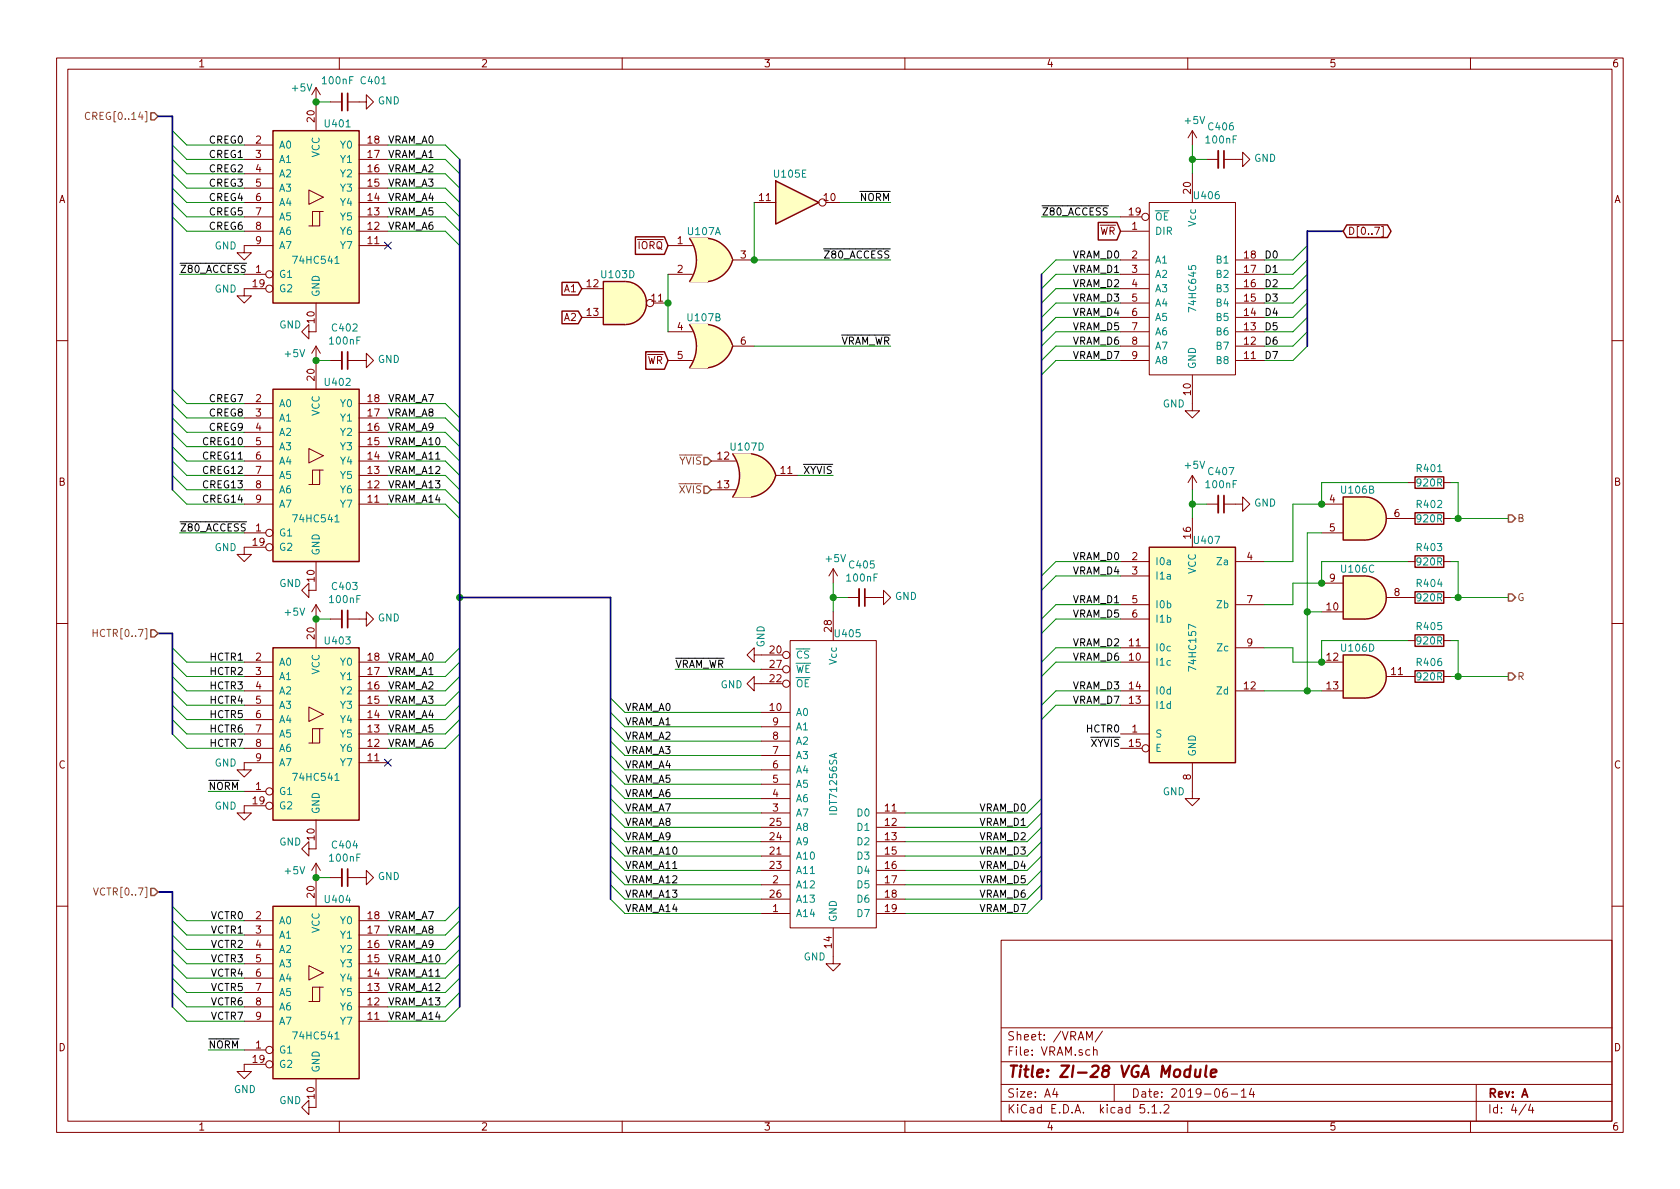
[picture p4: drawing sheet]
<svg xmlns="http://www.w3.org/2000/svg" width="297mm" height="210mm" viewBox="0 0 297 210" stroke-linecap="round" stroke-linejoin="round" font-family="sans-serif">
<g fill="none" stroke="#840000" stroke-width=".18">
<path d="M10 10.3h277v189.9h-277zM12 12.2h273v186.1h-273zM55.9 15.5v7.6M55.9 15.5l-.8 1.3M55.9 15.5l.7 1.3M58.4 18h2.1M60 10.3v1.9M61.5 18h3.3v-1.2l1.2 1.2-1.2 1.3v-1.3M110 10.3v1.9M160 10.3v1.9M210 10.3v1.9M260 10.3v1.9"/>
<path d="M43.2 38.3h5.1M43.2 35.8h5.1M43.2 33.3h5.1M43.2 30.7h5.1M43.2 28.2h5.1M43.2 25.6h5.1M54.6 33.6l2.5 1.3-2.5 1.2zM56.5 37.4h-1.3v2.5M57.1 37.4h-.6v2.5h-1.9M63.5 38.3h5.1M63.5 35.8h5.1M63.5 33.3h5.1"/>
<path d="M63.5 30.7h5.1M63.5 28.2h5.1M63.5 25.6h5.1M133.3 35.8h3.9M146 35.8h2.6M198.1 38.3h3.8M203.2 35.8h15.2v30.5h-15.2zM210.8 23.1l-.7 1.3M210.8 23.1v2.5M210.8 30.7v5.1M210.8 23.1l.8 1.3M213.4 28.2h2"/>
<path d="M216.4 28.2h3.3v-1.3l1.3 1.3-1.3 1.3v-1.3M43.2 48.5h3.8M43.2 40.9h5.1M47 51h-3.8v1.3h1.2l-1.2 1.3-1.3-1.3h1.3M48.3 43.4h-5.1v1.3h1.2l-1.2 1.3-1.3-1.3h1.3M55.9 53.6v5.1h-1.3v1.2l-1.3-1.2 1.3-1.3v1.3M63.5 43.4h5.1M63.5 40.9h5.1M102.9 51h3.8M102.9 56.1h3.8M115.6 53.6h2.5M118.1 48.5h4.3"/>
<path d="M118.1 43.4h4.3M118.1 58.7h4.3M129.5 46h3.8M198.1 48.5h5M198.1 40.9h5M198.1 51h5M198.1 58.7h5M198.1 53.6h5M198.1 56.1h5M198.1 46h5M218.5 48.5h5M218.5 51h5"/>
<path d="M218.5 58.7h5M218.5 53.6h5M218.5 56.1h5M218.5 46h5M244.3 40.1h.3v1.8h-.3M10 60.2h2M43.2 79h5.1M43.2 76.4h5.1M43.2 73.9h5.1M43.2 71.4h5.1M54.6 79.3l2.5 1.3-2.5 1.3zM55.9 61.2v7.6"/>
<path d="M55.9 61.2l-.8 1.3M55.9 61.2l.7 1.3M58.4 63.7h2.1M61.5 63.7h3.3v-1.2l1.2 1.2-1.2 1.3v-1.3M63.5 79h5.1M63.5 76.4h5.1M63.5 73.9h5.1M63.5 71.4h5.1M118.1 63.7h4.3M129.5 61.2h3.8M198.1 63.7h5M198.1 61.2h5"/>
<path d="M210.8 66.3v6.3h1.3l-1.3 1.3-1.3-1.3h1.3M218.5 63.7h5M218.5 61.2h5M285 60.2h2M43.2 94.2h3.8M43.2 89.1h5.1M43.2 86.6h5.1M43.2 84.1h5.1M43.2 81.5h5.1M47 96.8h-3.8v1.2h1.2l-1.2 1.3-1.3-1.3h1.3M55.9 99.3v5.1h-1.3v1.3l-1.3-1.3 1.3-1.3v1.3M56.5 83.1h-1.3v2.6"/>
<path d="M57.1 83.1h-.6v2.6h-1.9M63.5 89.1h5.1M63.5 86.6h5.1M63.5 84.1h5.1M63.5 81.5h5.1M125.7 86.6h4.3M125.7 81.5h4.3M137.2 84.1h3.8M198.1 99.3h5.1M210.8 84.1v2.5M210.8 91.7v5.1M210.8 84.1l-.7 1.2"/>
<path d="M210.8 84.1l.8 1.2M213.4 89.1h2M216.4 89.1h3.3v-1.2l1.3 1.2-1.3 1.3v-1.3M218.4 99.3h5.1M233.7 94.2h3.8M233.7 89.1h3.8M245.1 91.7h5.1M248.9 99.3h1.3M248.9 85.3h1.3M255.3 99.3h1.2M255.3 91.7h1.2M255.3 85.3h1.2"/>
<path d="M10 110.3h2M43.2 119.6h5.1M43.2 117.1h5.1M55.9 106.9v7.6M55.9 106.9l-.8 1.3M55.9 106.9l.7 1.3M58.4 109.5h2.1M61.5 109.5h3.3v-1.3l1.2 1.3-1.2 1.2v-1.2M63.5 119.6h5.1M63.5 117.1h5.1M133.3 115.8v-1.3l-1.2 1.3 1.2 1.3v-1.3h5.1M134.6 118.4h3.8"/>
<path d="M139.7 113.3h15.2v50.8h-15.2zM147.3 100.6l-.7 1.2M147.3 100.6v2.5M147.3 108.2v5M147.3 100.6l.8 1.2M149.9 105.7h2M152.9 105.7h3.3v-1.3l1.3 1.3-1.3 1.2v-1.2M198.1 117.1h5.1M198.1 109.5h5.1M198.1 114.5h5.1M198.1 101.8h5.1M198.1 106.9h5.1"/>
<path d="M218.4 114.5h5.1M218.4 106.9h5.1M233.7 117.1h3.8M233.7 108.2h3.8M233.7 103.1h3.8M245.1 105.7h5.1M245.1 119.6h5.1M248.9 113.3h1.3M255.3 105.7h1.2M255.3 119.6h1.2M255.3 113.3h1.2M285 110.3h2"/>
<path d="M43.2 139.9h3.8M43.2 132.3h5.1M43.2 129.8h5.1M43.2 127.2h5.1M43.2 124.7h5.1M43.2 122.2h5.1M48.3 134.9h-5.1v1.2h1.2l-1.2 1.3-1.3-1.3h1.3M54.6 125l2.5 1.3-2.5 1.3zM56.5 128.8h-1.3v2.6M57.1 128.8h-.6v2.6h-1.9M63.5 134.9h5.1M63.5 132.3h5.1"/>
<path d="M63.5 129.8h5.1M63.5 127.2h5.1M63.5 124.7h5.1M63.5 122.2h5.1M133.3 120.9v-1.3l-1.2 1.3 1.2 1.3v-1.3h5.1M134.6 126h5M134.6 138.7h5M134.6 136.1h5M134.6 133.6h5M134.6 131.1h5M134.6 128.5h5M198.1 132.3h3.8"/>
<path d="M198.1 129.8h5.1M198.1 124.7h5.1M198.1 122.2h5.1M210.8 134.9v6.3h1.3l-1.3 1.3-1.3-1.3h1.3M218.4 122.2h5.1M233.7 122.2h3.8M47 142.5h-3.8v1.3h1.2l-1.2 1.2-1.3-1.2h1.3M55.9 145v5.1h-1.3v1.3l-1.3-1.3 1.3-1.3v1.3M55.9 152.6v7.7M55.9 152.6l-.8 1.3M55.9 152.6l.7 1.3M58.4 155.2h2.1"/>
<path d="M61.5 155.2h3.3v-1.3l1.2 1.3-1.2 1.3v-1.3M134.6 143.8h5M134.6 146.3h5M134.6 148.8h5M134.6 151.4h5M134.6 153.9h5M134.6 156.5h5M134.6 159h5M134.6 141.2h5M155 143.8h5M155 146.3h5M155 148.8h5"/>
<path d="M155 151.4h5M155 153.9h5M155 156.5h5M155 159h5M10 160.2h2M43.2 178h5.1M43.2 175.5h5.1M43.2 173h5.1M43.2 170.4h5.1M43.2 167.9h5.1M43.2 165.3h5.1M43.2 162.8h5.1"/>
<path d="M54.6 170.8l2.5 1.2-2.5 1.3zM56.5 174.6h-1.3v2.5M57.1 174.6h-.6v2.5h-1.9M63.5 178h5.1M63.5 175.5h5.1M63.5 173h5.1M63.5 170.4h5.1M63.5 167.9h5.1M63.5 165.3h5.1M63.5 162.8h5.1M134.6 161.5h5M147.3 164.1v6.3h1.3l-1.3 1.3-1.3-1.3h1.3"/>
<path d="M155 161.5h5M177 166.3h108v32h-108zM285 160.2h2M43.2 185.7h3.8M43.2 180.6h5.1M47 188.2h-3.8v1.3h1.2l-1.2 1.2-1.3-1.2h1.3M55.9 190.7v5.1h-1.3v1.3l-1.3-1.3 1.3-1.2v1.2M60 198.3v1.9M63.5 180.6h5.1M110 198.3v1.9M160 198.3v1.9M177 194.8h108"/>
<path d="M177 191.8h108M177 187.8h108M177 181.8h108M186.5 192.5l-.4 1h1M186.8 193v1M192.1 183.9v-1.5l.5 1.1 .5-1.1v1.5M193.3 185.7l.2-.1 .4 .1 .1 .9M193.3 185.1v1.5M194.9 182.3l-1.3 2M197 191.8v3M202.3 195.3h-.7l-.1 .7 .3-.1 .5 .1 .1 .2-.1 .5-.2 .1-.6-.1M203 196.7v.1"/>
<path d="M203.7 195.8l.4-.5v1.5M203.7 196.8h.8M205.2 196.7v.1M205.8 195.5l.2-.2h.4l.3 .5-.9 1h.9M210 198.3v1.9M216.9 192.5a.62 .62 0 0 0-.7 .7l.1 .7 .2 .1 .5-.1v-.5l-.1-.2-.4-.1-.3 .3M217.7 193.5h1.1M219.5 193l.4-.5v1.5M219.5 194h.8M221.3 192.5l-.4 1h.9M221.6 193v1M260 198.3v1.9"/>
<path d="M261 191.8v6.5M269.8 195.2l-1.2 2M270.6 195.2l-.3 1.1h.9M271 195.8v1"/>
<circle cx="145.4" cy="35.8" r=".63"/>
<circle cx="202.5" cy="38.3" r=".63"/>
<circle cx="47.6" cy="48.5" r=".63"/>
<circle cx="47.6" cy="51" r=".63"/>
<circle cx="114.9" cy="53.6" r=".63"/>
<circle cx="47.6" cy="96.8" r=".63"/>
<circle cx="47.6" cy="94.2" r=".63"/>
<circle cx="139" cy="118.4" r=".63"/>
<circle cx="139" cy="115.8" r=".63"/>
<circle cx="47.6" cy="139.9" r=".63"/>
<circle cx="139" cy="120.9" r=".63"/>
<circle cx="202.6" cy="132.3" r=".63"/>
<circle cx="47.6" cy="142.5" r=".63"/>
<circle cx="47.6" cy="185.7" r=".63"/>
<circle cx="47.6" cy="188.2" r=".63"/>
</g>
<path d="M210.5 188.4l-.2 2M211.4 189.1l-.1 1.2a.59 .59 0 0 0 .8 0M212.3 189.1l-.2 1.3M213.3 188.4l-.2 1.8 .2 .2M214.1 189.8l1-.2-.1-.4-.5-.1-.4 .3v.9l.2 .1 .6-.1" fill="none" stroke="#840000" stroke-width=".41"/>
<path d="M60.5 16.5v3.1M215.4 26.7v3M60.5 62.2v3.1M215.4 87.6v3.1M60.5 107.9v3.1M151.9 104.1v3.1M60.5 153.7v3" fill="none" stroke="#840000" stroke-width=".33"/>
<path d="M61.5 16.5v3.1M216.4 26.7v3M61.5 62.2v3.1M216.4 87.6v3.1M61.5 107.9v3.1M152.9 104.1v3.1M61.5 153.7v3" fill="none" stroke="#840000" stroke-width=".3"/>
<g fill="none" stroke="#008400" stroke-width=".18">
<path d="M55.9 18h2.5M30.5 25.6l2.5 2.6h10.2M30.5 35.8l2.5 2.5h10.2M30.5 38.3l2.5 2.6h10.2M30.5 33.3l2.5 2.5h10.2M30.5 30.7l2.5 2.6h10.2M30.5 28.2l2.5 2.5h10.2M30.5 23.1l2.5 2.5h10.2M68.6 28.2h10.1l2.6 2.5M68.6 38.3h10.1l2.6 2.6M68.6 35.8h10.1l2.6 2.5M68.6 33.3h10.1l2.6 2.5"/>
<path d="M68.6 30.7h10.1l2.6 2.6M68.6 25.6h10.1l2.6 2.6M133.3 35.8v10.2h24.2M148.6 35.8h8.9M184.1 38.3h14M210.8 25.6v5.1M210.8 28.2h2.6M31.7 48.5h11.5M68.6 40.9h10.1l2.6 2.5M118.1 48.5v10.2M198.1 46h-11.4l-2.6 2.5M198.1 48.5h-11.4l-2.6 2.5"/>
<path d="M198.1 51h-11.4l-2.6 2.6M198.1 53.6h-11.4l-2.6 2.5M198.1 56.1h-11.4l-2.6 2.6M198.1 58.7h-11.4l-2.6 2.5M231.1 43.4l-2.5 2.6h-5.1M231.1 46l-2.5 2.5h-5.1M231.1 48.5l-2.5 2.5h-5.1M231.1 51l-2.5 2.6h-5.1M231.1 53.6l-2.5 2.5h-5.1M231.1 56.1l-2.5 2.6h-5.1M231.1 58.7l-2.5 2.5h-5.1M30.5 79l2.5 2.5h10.2"/>
<path d="M30.5 76.4l2.5 2.6h10.2M30.5 73.9l2.5 2.5h10.2M30.5 71.4l2.5 2.5h10.2M30.5 68.8l2.5 2.6h10.2M55.9 63.7h2.5M68.6 79h10.1l2.6 2.5M68.6 76.4h10.1l2.6 2.6M68.6 73.9h10.1l2.6 2.5M68.6 71.4h10.1l2.6 2.5M133.3 61.2h24.2M198.1 63.7h-11.4l-2.6 2.6M198.1 61.2h-11.4l-2.6 2.5"/>
<path d="M231.1 61.2l-2.5 2.5h-5.1M30.5 86.6l2.5 2.5h10.2M30.5 84.1l2.5 2.5h10.2M30.5 81.5l2.5 2.6h10.2M31.7 94.2h11.5M68.6 89.1h10.1l2.6 2.6M68.6 86.6h10.1l2.6 2.5M68.6 84.1h10.1l2.6 2.5M68.6 81.5h10.1l2.6 2.6M141 84.1h6.3M198.1 99.3h-11.4l-2.6 2.5M210.8 86.6v5.1"/>
<path d="M210.8 89.1h2.6M233.7 94.2h-2.6v28M248.9 85.3h-15.2v3.8h-5.1v10.2h-5.1M248.9 99.3h-15.2v3.8h-5.1v3.8h-5.1M256.5 99.3h1.3v6.4M256.5 91.7h10.2M256.5 85.3h1.3v6.4M30.5 114.5l2.5 2.6h10.2M30.5 117.1l2.5 2.5h10.2M30.5 119.6l2.5 2.6h10.2M55.9 109.5h2.5M81.3 114.5l-2.6 2.6h-10.1"/>
<path d="M81.3 117.1l-2.6 2.5h-10.1M81.3 119.6l-2.6 2.6h-10.1M119.4 118.4h15.2M147.3 103.1v5.1M147.3 105.7h2.6M198.1 109.5h-11.4l-2.6 2.5M198.1 117.1h-11.4l-2.6 2.5M198.1 101.8h-11.4l-2.6 2.6M198.1 106.9h-11.4l-2.6 2.6M198.1 114.5h-11.4l-2.6 2.6M231.1 108.2h2.6M248.9 113.3h-15.2v3.8h-5.1v-2.6h-5.1"/>
<path d="M256.5 105.7h10.2M256.5 119.6h10.2M256.5 113.3h1.3v6.3M30.5 122.2l2.5 2.5h10.2M30.5 124.7l2.5 2.5h10.2M30.5 127.2l2.5 2.6h10.2M30.5 129.8l2.5 2.5h10.2M36.8 139.9h6.4M81.3 122.2l-2.6 2.5h-10.1M81.3 124.7l-2.6 2.5h-10.1M81.3 127.2l-2.6 2.6h-10.1M81.3 129.8l-2.6 2.5h-10.1"/>
<path d="M107.9 123.4l2.6 2.6h24.1M107.9 126l2.6 2.5h24.1M107.9 128.5l2.6 2.6h24.1M107.9 131.1l2.6 2.5h24.1M107.9 133.6l2.6 2.5h24.1M107.9 136.1l2.6 2.6h24.1M107.9 138.7l2.6 2.5h24.1M198.1 122.2h-11.4l-2.6 2.5M198.1 124.7h-11.4l-2.6 2.5M223.5 122.2h10.2M55.9 155.2h2.5M107.9 141.2l2.6 2.6h24.1"/>
<path d="M107.9 143.8l2.6 2.5h24.1M107.9 146.3l2.6 2.5h24.1M107.9 148.8l2.6 2.6h24.1M107.9 151.4l2.6 2.5h24.1M107.9 153.9l2.6 2.6h24.1M107.9 156.5l2.6 2.5h24.1M107.9 159l2.6 2.5h24.1M184.1 141.2l-2.5 2.6h-21.6M184.1 143.8l-2.5 2.5h-21.6M184.1 146.3l-2.5 2.5h-21.6M184.1 148.8l-2.5 2.6h-21.6M184.1 151.4l-2.5 2.5h-21.6"/>
<path d="M184.1 153.9l-2.5 2.6h-21.6M184.1 156.5l-2.5 2.5h-21.6M184.1 159l-2.5 2.5h-21.6M30.5 160.3l2.5 2.5h10.2M30.5 162.8l2.5 2.5h10.2M30.5 165.3l2.5 2.6h10.2M30.5 167.9l2.5 2.5h10.2M30.5 170.4l2.5 2.6h10.2M30.5 173l2.5 2.5h10.2M30.5 175.5l2.5 2.5h10.2M30.5 178l2.5 2.6h10.2M81.3 160.3l-2.6 2.5h-10.1"/>
<path d="M81.3 162.8l-2.6 2.5h-10.1M81.3 165.3l-2.6 2.6h-10.1M81.3 167.9l-2.6 2.5h-10.1M81.3 170.4l-2.6 2.6h-10.1M81.3 173l-2.6 2.5h-10.1M81.3 175.5l-2.6 2.5h-10.1M81.3 178l-2.6 2.6h-10.1M36.8 185.7h6.4"/>
</g>
<g fill="#008400" stroke="#008400" stroke-width=".25">
<circle cx="147.3" cy="105.7" r=".51"/>
<circle cx="55.9" cy="63.7" r=".51"/>
<circle cx="55.9" cy="109.5" r=".51"/>
<circle cx="55.9" cy="155.2" r=".51"/>
<circle cx="210.8" cy="28.2" r=".51"/>
<circle cx="210.8" cy="89.1" r=".51"/>
<circle cx="257.8" cy="91.7" r=".51"/>
<circle cx="257.8" cy="119.6" r=".51"/>
<circle cx="233.7" cy="89.1" r=".51"/>
<circle cx="233.7" cy="117.1" r=".51"/>
<circle cx="233.7" cy="103.1" r=".51"/>
<circle cx="231.1" cy="108.2" r=".51"/>
<circle cx="231.1" cy="122.2" r=".51"/>
<circle cx="257.8" cy="105.7" r=".51"/>
<circle cx="55.9" cy="18" r=".51"/>
<circle cx="81.3" cy="105.7" r=".51"/>
<circle cx="118.1" cy="53.6" r=".51"/>
<circle cx="133.4" cy="46" r=".51"/>
</g>
<g fill="#ffffc2" stroke="#ffffc2" stroke-width=".18">
<path d="M48.3 23.1h15.2v30.5h-15.2z"/>
<path d="M48.3 68.8h15.2v30.5h-15.2z"/>
<path d="M48.3 114.5h15.2v30.5h-15.2z"/>
<path d="M48.3 160.3h15.2v30.4h-15.2z"/>
<path d="M203.2 96.8h15.2v38.1h-15.2z"/>
<path d="M125.1 57.4a5.2 5.2 0 0 1 4.4 3.8l-5 1.3z"/>
<path d="M124.5 59.9l5 1.3a5.2 5.2 0 0 1-4.4 3.8z"/>
<path d="M121.9 65h3.2z"/>
<path d="M121.9 57.4h3.2z"/>
<path d="M121.9 57.4h3.2v7.6h-3.2a6.7 6.7 0 0 0 0-7.6z"/>
<path d="M110.5 49.8a3.8 3.8 0 0 1 3.8 3.8 3.8 3.8 0 0 1-3.8 3.8z"/>
<path d="M106.7 49.8h3.8v7.6h-3.8z"/>
<path d="M125.1 42.1a5.2 5.2 0 0 1 4.4 3.8l-5 1.4z"/>
<path d="M124.5 44.6l5 1.4a5.2 5.2 0 0 1-4.4 3.8z"/>
<path d="M121.9 49.8h3.2z"/>
<path d="M121.9 42.2h3.2z"/>
<path d="M121.9 42.2h3.2v7.6h-3.2a6.7 6.7 0 0 0 0-7.6z"/>
<path d="M241.3 87.9a3.8 3.8 0 0 1 3.8 3.8 3.8 3.8 0 0 1-3.8 3.8z"/>
<path d="M237.5 87.9h3.8v7.6h-3.8z"/>
<path d="M241.3 101.8a3.8 3.8 0 0 1 3.8 3.9 3.8 3.8 0 0 1-3.8 3.8z"/>
<path d="M237.5 101.8h3.8v7.7h-3.8z"/>
<path d="M241.3 115.8a3.8 3.8 0 0 1 3.8 3.8 3.8 3.8 0 0 1-3.8 3.8z"/>
<path d="M237.5 115.8h3.8v7.6h-3.8z"/>
<path d="M137.2 32l7.6 3.8-7.6 3.8z"/>
<path d="M132.7 80.2a5.2 5.2 0 0 1 4.5 3.8l-5 1.4z"/>
<path d="M132.2 82.7l5 1.4a5.2 5.2 0 0 1-4.5 3.8z"/>
<path d="M129.5 87.9h3.2z"/>
<path d="M129.5 80.3h3.2z"/>
<path d="M129.5 80.3h3.2v7.6h-3.2a6.7 6.7 0 0 0 0-7.6z"/>
</g>
<g fill="none" stroke="#840000" stroke-width=".25">
<path d="M48.3 23.1h15.2v30.5h-15.2zM137.2 32l7.6 3.8-7.6 3.8zM194.2 39.3h3.3l.6 1.6-.6 1.5h-3.3zM238.1 39.8h7.2l.6 1.1-.6 1.1h-7.2l-.6-1.1zM99.4 55h2.8l.7 1.1-.7 1.1h-2.8zM99.4 49.9h2.8l.7 1.1-.7 1.2h-2.8zM106.7 49.8h3.8a3.8 3.8 0 0 1 3.8 3.8 3.8 3.8 0 0 1-3.8 3.8h-3.8zM112.3 41.9h5.2l.6 1.5-.6 1.6h-5.2zM121.9 57.4h3.2M121.9 49.8h3.2M121.9 42.2h3.2M121.9 57.4a6.6 6.6 0 0 1 0 7.6"/>
<path d="M121.9 42.2a6.6 6.6 0 0 1 0 7.6M125.1 57.4a5.2 5.2 0 0 1 4.4 3.8M125.1 42.1a5.2 5.2 0 0 1 4.4 3.8M129.5 46a5.2 5.2 0 0 1-4.4 3.8M48.3 68.8h15.2v30.5h-15.2zM114.2 62.2h3.3l.6 1.5-.6 1.6h-3.3zM121.9 65h3.2M129.5 61.2a5.2 5.2 0 0 1-4.4 3.8M132.7 80.2a5.2 5.2 0 0 1 4.5 3.8M132.7 80.3h-3.1a6.6 6.6 0 0 1 0 7.6h3.1M137.2 84.1a5.2 5.2 0 0 1-4.5 3.8M203.2 96.8h15.2v38.1h-15.2z"/>
<path d="M237.5 87.9h3.8a3.8 3.8 0 0 1 3.8 3.8 3.8 3.8 0 0 1-3.8 3.8h-3.8zM250.2 90.7h5.1v2h-5.1zM250.2 84.3h5.1v2.1h-5.1zM250.2 98.3h5.1v2h-5.1zM48.3 114.5h15.2v30.5h-15.2zM237.5 101.8h3.8a3.8 3.8 0 0 1 3.8 3.9 3.8 3.8 0 0 1-3.8 3.8h-3.8zM237.5 115.8h3.8a3.8 3.8 0 0 1 3.8 3.8 3.8 3.8 0 0 1-3.8 3.8h-3.8zM250.2 104.6h5.1v2.1h-5.1zM250.2 118.6h5.1v2h-5.1zM250.2 112.3h5.1v2h-5.1zM48.3 160.3h15.2v30.4h-15.2z"/>
</g>
<path d="M59.2 46.6h.7M59.2 92.3h.7M59.2 138h.7M59.2 183.7h.7" fill="none" stroke="#008484" stroke-width=".18"/>
<path d="M68 42.8l1.2 1.2M69.2 42.8l-1.2 1.2M68 134.3l1.2 1.2M69.2 134.3l-1.2 1.2" fill="none" stroke="#000084" stroke-width=".18"/>
<path d="M27.9 20.6h2.6v66M81.3 28.2v149.8M184.1 48.5v110.5M237.5 40.9h-6.4v20.3M27.9 112h2.6v17.8M81.3 105.7h26.6v53.3M27.9 157.7h2.6v20.3" fill="none" stroke="#000084" stroke-width=".3"/>
<path d="M15.9 20a.51 .51 0 0 0-.7 0 .51 .51 0 0 0-.1 .6 .46 .46 0 0 0 .2 .5 .46 .46 0 0 0 .6-.1M16.5 111.3v1.3M16.5 111.9h.7M16.5 157l.4 1.3 .5-1.3" fill="none" stroke="#848400" stroke-width=".18"/>
<path d="M26.7 19.9h.6l.6 .7-.6 .6h-.6zM124.5 86h.6l.6 .6-.6 .6h-.6zM124.5 80.9h.6l.6 .6-.6 .7h-.6zM266.7 91.1h.6l.7 .6-.7 .6h-.6zM26.7 111.4h.6l.6 .6-.6 .6h-.6zM266.7 105h.6l.7 .7-.7 .6h-.6zM266.7 119h.6l.7 .6-.7 .7h-.6zM26.7 157.1h.6l.6 .6-.6 .7h-.6z" fill="none" stroke="#848400" stroke-width=".25"/>
<path d="M194.8 36.4h1.2M42.4 46.6h1.2M42.4 92.3h1.2" fill="none" stroke="#000" stroke-width=".18"/>
<text font-size="2.8" fill="#840000" x="178" y="190.5">Title: ZI-28 VGA Module</text>
<g font-size="2.1" fill="#840000">
<text x="178" y="184">Sheet: /VRAM/</text>
<text x="178" y="186.7">File: VRAM.sch</text>
<text x="178" y="196.9">KiCad E.D.A. kicad 5.1.2</text>
<text x="178" y="194.1">Size: A4</text>
<text x="200" y="194.1">Date: 2019-06-14</text>
<text x="263" y="194.1">Rev: A</text>
<text x="263" y="196.9">Id: 4/4</text>
</g>
<g font-size="1.8" fill="#840000">
<text x="35" y="11.9">1</text>
<text x="85" y="11.9">2</text>
<text x="135" y="11.9">3</text>
<text x="185" y="11.9">4</text>
<text x="235" y="11.9">5</text>
<text x="285" y="11.9">6</text>
<text x="55.6" y="21.5" transform="rotate(-90 55.6 21.5)">20</text>
<text x="45.2" y="25.4">2</text>
<text x="45.2" y="27.9">3</text>
<text x="65.1" y="27.9">17</text>
<text x="65.1" y="25.4">18</text>
<text x="10.4" y="35.9">A</text>
<text x="45.2" y="30.5">4</text>
<text x="45.2" y="33">5</text>
<text x="45.2" y="35.6">6</text>
<text x="65.1" y="35.6">14</text>
<text x="65.1" y="33">15</text>
<text x="65.1" y="30.5">16</text>
<text x="134.3" y="35.6">11</text>
<text x="145.7" y="35.6">10</text>
<text x="210.6" y="34.2" transform="rotate(-90 210.6 34.2)">20</text>
<text x="285.4" y="35.9">A</text>
<text x="45.2" y="38.1">7</text>
<text x="45.2" y="40.6">8</text>
<text x="65.1" y="40.6">12</text>
<text x="65.1" y="38.1">13</text>
<text x="194.4" y="41.5">WR</text>
<text x="199.7" y="38.1">19</text>
<text x="200.2" y="40.6">1</text>
<text x="238.3" y="41.5">D[0..7]</text>
<text x="45.2" y="43.2">9</text>
<text x="65.1" y="43.2">11</text>
<text x="112.8" y="44.1">IORQ</text>
<text x="119.8" y="43.2">1</text>
<text x="131" y="45.7">3</text>
<text x="200.2" y="45.7">2</text>
<text x="220" y="45.7">18</text>
<text x="44.8" y="50.8">19</text>
<text x="45.2" y="48.3">1</text>
<text x="99.8" y="51.7">A1</text>
<text x="103.8" y="50.8">12</text>
<text x="115.2" y="53.3">11</text>
<text x="119.8" y="48.3">2</text>
<text x="200.2" y="48.3">3</text>
<text x="200.2" y="50.8">4</text>
<text x="200.2" y="53.3">5</text>
<text x="220" y="53.3">15</text>
<text x="220" y="50.8">16</text>
<text x="220" y="48.3">17</text>
<text x="55.6" y="57.1" transform="rotate(-90 55.6 57.1)">10</text>
<text x="99.8" y="56.8">A2</text>
<text x="103.8" y="55.9">13</text>
<text x="119.8" y="58.4">4</text>
<text x="200.2" y="55.9">6</text>
<text x="200.2" y="58.4">7</text>
<text x="220" y="58.4">13</text>
<text x="220" y="55.9">14</text>
<text x="114.4" y="64.4">WR</text>
<text x="119.8" y="63.5">5</text>
<text x="131" y="61">6</text>
<text x="200.2" y="61">8</text>
<text x="200.2" y="63.5">9</text>
<text x="220" y="63.5">11</text>
<text x="220" y="61">12</text>
<text x="45.2" y="71.1">2</text>
<text x="55.6" y="67.3" transform="rotate(-90 55.6 67.3)">20</text>
<text x="65.1" y="71.1">18</text>
<text x="210.6" y="69.8" transform="rotate(-90 210.6 69.8)">10</text>
<text x="45.2" y="73.7">3</text>
<text x="45.2" y="76.2">4</text>
<text x="65.1" y="76.2">16</text>
<text x="65.1" y="73.7">17</text>
<text x="45.2" y="78.7">5</text>
<text x="45.2" y="81.3">6</text>
<text x="45.2" y="83.8">7</text>
<text x="65.1" y="83.8">13</text>
<text x="65.1" y="81.3">14</text>
<text x="65.1" y="78.7">15</text>
<text x="126.9" y="81.3">12</text>
<text x="138.1" y="83.8">11</text>
<text x="10.4" y="85.9">B</text>
<text x="45.2" y="86.4">8</text>
<text x="45.2" y="88.9">9</text>
<text x="65.1" y="88.9">11</text>
<text x="65.1" y="86.4">12</text>
<text x="126.9" y="86.4">13</text>
<text x="235.1" y="88.9">4</text>
<text x="285.4" y="85.9">B</text>
<text x="45.2" y="94">1</text>
<text x="210.6" y="95.2" transform="rotate(-90 210.6 95.2)">16</text>
<text x="235.1" y="94">5</text>
<text x="246.5" y="91.4">6</text>
<text x="44.8" y="96.5">19</text>
<text x="200.2" y="99.1">2</text>
<text x="200.2" y="101.6">3</text>
<text x="220.5" y="99.1">4</text>
<text x="55.6" y="102.8" transform="rotate(-90 55.6 102.8)">10</text>
<text x="200.2" y="106.7">5</text>
<text x="220.5" y="106.7">7</text>
<text x="234.6" y="107.9">10</text>
<text x="235.1" y="102.9">9</text>
<text x="246.5" y="105.4">8</text>
<text x="55.6" y="113" transform="rotate(-90 55.6 113)">20</text>
<text x="147.1" y="111.7" transform="rotate(-90 147.1 111.7)">28</text>
<text x="200.2" y="109.2">6</text>
<text x="45.2" y="116.8">2</text>
<text x="45.2" y="119.4">3</text>
<text x="65.1" y="119.4">17</text>
<text x="65.1" y="116.8">18</text>
<text x="136.2" y="115.6">20</text>
<text x="136.2" y="118.1">27</text>
<text x="199.7" y="116.8">10</text>
<text x="199.7" y="114.3">11</text>
<text x="220.5" y="114.3">9</text>
<text x="234.6" y="116.8">12</text>
<text x="246" y="119.4">11</text>
<text x="45.2" y="121.9">4</text>
<text x="45.2" y="124.5">5</text>
<text x="65.1" y="124.5">15</text>
<text x="65.1" y="121.9">16</text>
<text x="136.2" y="125.7">10</text>
<text x="136.2" y="120.6">22</text>
<text x="199.7" y="124.5">13</text>
<text x="199.7" y="121.9">14</text>
<text x="220" y="121.9">12</text>
<text x="234.6" y="121.9">13</text>
<text x="45.2" y="127">6</text>
<text x="45.2" y="129.5">7</text>
<text x="65.1" y="129.5">13</text>
<text x="65.1" y="127">14</text>
<text x="136.7" y="130.8">8</text>
<text x="136.7" y="128.3">9</text>
<text x="200.2" y="129.5">1</text>
<text x="10.4" y="135.9">C</text>
<text x="45.2" y="132.1">8</text>
<text x="45.2" y="134.6">9</text>
<text x="65.1" y="134.6">11</text>
<text x="65.1" y="132.1">12</text>
<text x="136.7" y="135.9">6</text>
<text x="136.7" y="133.3">7</text>
<text x="199.7" y="132.1">15</text>
<text x="210.6" y="137.9" transform="rotate(-90 210.6 137.9)">8</text>
<text x="285.4" y="135.9">C</text>
<text x="44.8" y="142.2">19</text>
<text x="45.2" y="139.7">1</text>
<text x="136.7" y="143.5">3</text>
<text x="136.7" y="141">4</text>
<text x="136.7" y="138.4">5</text>
<text x="156.5" y="143.5">11</text>
<text x="55.6" y="148.5" transform="rotate(-90 55.6 148.5)">10</text>
<text x="136.2" y="148.6">24</text>
<text x="136.2" y="146">25</text>
<text x="156.5" y="146">12</text>
<text x="156.5" y="148.6">13</text>
<text x="136.2" y="151.1">21</text>
<text x="136.2" y="153.7">23</text>
<text x="156.5" y="151.1">15</text>
<text x="156.5" y="153.7">16</text>
<text x="55.6" y="158.7" transform="rotate(-90 55.6 158.7)">20</text>
<text x="136.2" y="158.7">26</text>
<text x="136.7" y="161.3">1</text>
<text x="136.7" y="156.2">2</text>
<text x="156.5" y="156.2">17</text>
<text x="156.5" y="158.7">18</text>
<text x="156.5" y="161.3">19</text>
<text x="45.2" y="162.6">2</text>
<text x="45.2" y="165.1">3</text>
<text x="45.2" y="167.6">4</text>
<text x="65.1" y="167.6">16</text>
<text x="65.1" y="165.1">17</text>
<text x="65.1" y="162.6">18</text>
<text x="147.1" y="167.6" transform="rotate(-90 147.1 167.6)">14</text>
<text x="45.2" y="170.2">5</text>
<text x="45.2" y="172.7">6</text>
<text x="65.1" y="172.7">14</text>
<text x="65.1" y="170.2">15</text>
<text x="45.2" y="175.3">7</text>
<text x="45.2" y="177.8">8</text>
<text x="65.1" y="177.8">12</text>
<text x="65.1" y="175.3">13</text>
<text x="10.4" y="185.9">D</text>
<text x="45.2" y="185.4">1</text>
<text x="45.2" y="180.3">9</text>
<text x="65.1" y="180.3">11</text>
<text x="285.4" y="185.9">D</text>
<text x="44.8" y="188">19</text>
<text x="55.6" y="194.3" transform="rotate(-90 55.6 194.3)">10</text>
<text x="35" y="199.9">1</text>
<text x="85" y="199.9">2</text>
<text x="135" y="199.9">3</text>
<text x="185" y="199.9">4</text>
<text x="235" y="199.9">5</text>
<text x="285" y="199.9">6</text>
</g>
<g font-size="1.8" fill="#008484">
<text x="51.7" y="16.2">+5V</text>
<text x="57.1" y="14.9">100nF</text>
<text x="63.9" y="14.9">C401</text>
<text x="57.6" y="22.5">U401</text>
<text x="66.8" y="18.5">GND</text>
<text x="209.6" y="21.9">+5V</text>
<text x="213.8" y="23.1">C406</text>
<text x="49.3" y="26.3">A0</text>
<text x="49.3" y="28.8">A1</text>
<text x="56.5" y="27.9" transform="rotate(-90 56.5 27.9)">VCC</text>
<text x="60.3" y="28.8">Y1</text>
<text x="60.3" y="26.3">Y0</text>
<text x="213.4" y="25.4">100nF</text>
<text x="221.7" y="28.6">GND</text>
<text x="49.3" y="31.4">A2</text>
<text x="49.3" y="33.9">A3</text>
<text x="60.3" y="33.9">Y3</text>
<text x="60.3" y="31.4">Y2</text>
<text x="137" y="31.4">U105E</text>
<text x="211.3" y="35.2">U406</text>
<text x="49.3" y="36.4">A4</text>
<text x="49.3" y="39">A5</text>
<text x="49.3" y="41.5">A6</text>
<text x="60.3" y="41.5">Y6</text>
<text x="60.3" y="39">Y5</text>
<text x="60.3" y="36.4">Y4</text>
<text x="121.7" y="41.6">U107A</text>
<text x="204.2" y="41.5">DIR</text>
<text x="204.2" y="39">OE</text>
<text x="211.5" y="39.9" transform="rotate(-90 211.5 39.9)">Vcc</text>
<text x="37.9" y="44.1">GND</text>
<text x="49.3" y="44.1">A7</text>
<text x="52.1" y="46.7">74HC541</text>
<text x="60.3" y="44.1">Y7</text>
<text x="204.2" y="46.6">A1</text>
<text x="215.2" y="46.6">B1</text>
<text x="37.9" y="51.7">GND</text>
<text x="49.3" y="49.1">G1</text>
<text x="49.3" y="51.7">G2</text>
<text x="56.5" y="52.6" transform="rotate(-90 56.5 52.6)">GND</text>
<text x="106.5" y="49.2">U103D</text>
<text x="204.2" y="49.1">A2</text>
<text x="204.2" y="51.7">A3</text>
<text x="215.2" y="51.7">B3</text>
<text x="215.2" y="49.1">B2</text>
<text x="49.4" y="58.1">GND</text>
<text x="58.9" y="58.6">C402</text>
<text x="121.7" y="56.8">U107B</text>
<text x="204.2" y="54.2">A4</text>
<text x="204.2" y="56.8">A5</text>
<text x="204.2" y="59.3">A6</text>
<text x="211.5" y="54.8" transform="rotate(-90 211.5 54.8)">74HC645</text>
<text x="215.2" y="59.3">B6</text>
<text x="215.2" y="56.8">B5</text>
<text x="215.2" y="54.2">B4</text>
<text x="50.5" y="63.2">+5V</text>
<text x="58.4" y="60.9">100nF</text>
<text x="66.8" y="64.2">GND</text>
<text x="204.2" y="61.8">A7</text>
<text x="204.2" y="64.4">A8</text>
<text x="211.5" y="65.3" transform="rotate(-90 211.5 65.3)">GND</text>
<text x="215.2" y="64.4">B8</text>
<text x="215.2" y="61.8">B7</text>
<text x="57.6" y="68.2">U402</text>
<text x="49.3" y="72">A0</text>
<text x="49.3" y="74.5">A1</text>
<text x="49.3" y="77.1">A2</text>
<text x="56.5" y="73.6" transform="rotate(-90 56.5 73.6)">VCC</text>
<text x="60.3" y="77.1">Y2</text>
<text x="60.3" y="74.5">Y1</text>
<text x="60.3" y="72">Y0</text>
<text x="205.6" y="72.1">GND</text>
<text x="49.3" y="79.6">A3</text>
<text x="49.3" y="82.2">A4</text>
<text x="60.3" y="82.2">Y4</text>
<text x="60.3" y="79.6">Y3</text>
<text x="129.3" y="79.7">U107D</text>
<text x="209.6" y="82.9">+5V</text>
<text x="250.6" y="83.5">R401</text>
<text x="49.3" y="84.7">A5</text>
<text x="49.3" y="87.2">A6</text>
<text x="49.3" y="89.8">A7</text>
<text x="60.3" y="89.8">Y7</text>
<text x="60.3" y="87.2">Y6</text>
<text x="60.3" y="84.7">Y5</text>
<text x="213.4" y="86.3">100nF</text>
<text x="213.8" y="84">C407</text>
<text x="221.7" y="89.6">GND</text>
<text x="237.3" y="87.3">U106B</text>
<text x="250.6" y="89.8">R402</text>
<text x="250.6" y="86">920R</text>
<text x="49.3" y="94.9">G1</text>
<text x="52.1" y="92.4">74HC541</text>
<text x="250.6" y="92.4">920R</text>
<text x="37.9" y="97.5">GND</text>
<text x="49.3" y="97.4">G2</text>
<text x="56.5" y="98.3" transform="rotate(-90 56.5 98.3)">GND</text>
<text x="146.1" y="99.4">+5V</text>
<text x="150.3" y="100.5">C405</text>
<text x="204.2" y="99.9">I0a</text>
<text x="211.3" y="96.2">U407</text>
<text x="211.5" y="101.5" transform="rotate(-90 211.5 101.5)">VCC</text>
<text x="215.4" y="99.9">Za</text>
<text x="237.3" y="101.3">U106C</text>
<text x="250.6" y="97.5">R403</text>
<text x="250.6" y="100">920R</text>
<text x="49.4" y="103.8">GND</text>
<text x="58.4" y="106.6">100nF</text>
<text x="58.9" y="104.3">C403</text>
<text x="149.9" y="102.8">100nF</text>
<text x="158.2" y="106.1">GND</text>
<text x="204.2" y="102.5">I1a</text>
<text x="204.2" y="107.6">I0b</text>
<text x="215.3" y="107.6">Zb</text>
<text x="250.6" y="103.8">R404</text>
<text x="250.6" y="106.3">920R</text>
<text x="50.5" y="108.9">+5V</text>
<text x="57.6" y="114">U403</text>
<text x="66.8" y="109.9">GND</text>
<text x="147.8" y="112.7">U405</text>
<text x="204.2" y="110.1">I1b</text>
<text x="250.6" y="111.4">R405</text>
<text x="250.6" y="114">920R</text>
<text x="49.3" y="117.7">A0</text>
<text x="56.5" y="119.3" transform="rotate(-90 56.5 119.3)">VCC</text>
<text x="60.3" y="117.7">Y0</text>
<text x="135.2" y="114.5" transform="rotate(-90 135.2 114.5)">GND</text>
<text x="140.7" y="116.5">CS</text>
<text x="140.7" y="119">WE</text>
<text x="148" y="117.4" transform="rotate(-90 148 117.4)">Vcc</text>
<text x="204.2" y="117.7">I1c</text>
<text x="204.2" y="115.2">I0c</text>
<text x="211.5" y="118.3" transform="rotate(-90 211.5 118.3)">74HC157</text>
<text x="215.4" y="115.2">Zc</text>
<text x="237.3" y="115.2">U106D</text>
<text x="250.6" y="117.8">R406</text>
<text x="49.3" y="120.3">A1</text>
<text x="49.3" y="122.8">A2</text>
<text x="49.3" y="125.3">A3</text>
<text x="60.3" y="125.3">Y3</text>
<text x="60.3" y="122.8">Y2</text>
<text x="60.3" y="120.3">Y1</text>
<text x="127.4" y="121.7">GND</text>
<text x="140.7" y="121.5">OE</text>
<text x="204.2" y="125.3">I1d</text>
<text x="204.2" y="122.8">I0d</text>
<text x="215.3" y="122.8">Zd</text>
<text x="250.6" y="120.3">920R</text>
<text x="49.3" y="127.9">A4</text>
<text x="49.3" y="130.4">A5</text>
<text x="60.3" y="130.4">Y5</text>
<text x="60.3" y="127.9">Y4</text>
<text x="140.7" y="126.6">A0</text>
<text x="140.7" y="131.7">A2</text>
<text x="140.7" y="129.2">A1</text>
<text x="204.2" y="130.4">S</text>
<text x="37.9" y="135.6">GND</text>
<text x="49.3" y="133">A6</text>
<text x="49.3" y="135.5">A7</text>
<text x="60.3" y="135.5">Y7</text>
<text x="60.3" y="133">Y6</text>
<text x="140.7" y="136.8">A4</text>
<text x="140.7" y="134.2">A3</text>
<text x="204.2" y="133">E</text>
<text x="211.5" y="133.9" transform="rotate(-90 211.5 133.9)">GND</text>
<text x="37.9" y="143.2">GND</text>
<text x="49.3" y="140.6">G1</text>
<text x="49.3" y="143.1">G2</text>
<text x="52.1" y="138.1">74HC541</text>
<text x="140.7" y="141.9">A6</text>
<text x="140.7" y="139.3">A5</text>
<text x="148" y="143.8" transform="rotate(-90 148 143.8)">IDT71256SA</text>
<text x="205.6" y="140.6">GND</text>
<text x="49.4" y="149.5">GND</text>
<text x="56.5" y="144" transform="rotate(-90 56.5 144)">GND</text>
<text x="140.7" y="149.5">A9</text>
<text x="140.7" y="146.9">A8</text>
<text x="140.7" y="144.4">A7</text>
<text x="151.7" y="144.4">D0</text>
<text x="151.7" y="146.9">D1</text>
<text x="151.7" y="149.5">D2</text>
<text x="50.5" y="154.6">+5V</text>
<text x="58.4" y="152.4">100nF</text>
<text x="58.9" y="150.1">C404</text>
<text x="66.8" y="155.6">GND</text>
<text x="140.7" y="152">A10</text>
<text x="140.7" y="154.6">A11</text>
<text x="151.7" y="152">D3</text>
<text x="151.7" y="154.6">D4</text>
<text x="57.6" y="159.7">U404</text>
<text x="140.7" y="157.1">A12</text>
<text x="140.7" y="159.6">A13</text>
<text x="151.7" y="157.1">D5</text>
<text x="151.7" y="159.6">D6</text>
<text x="49.3" y="163.4">A0</text>
<text x="49.3" y="166">A1</text>
<text x="56.5" y="165" transform="rotate(-90 56.5 165)">VCC</text>
<text x="60.3" y="166">Y1</text>
<text x="60.3" y="163.4">Y0</text>
<text x="140.7" y="162.2">A14</text>
<text x="148" y="163.1" transform="rotate(-90 148 163.1)">GND</text>
<text x="151.7" y="162.2">D7</text>
<text x="49.3" y="168.5">A2</text>
<text x="49.3" y="171.1">A3</text>
<text x="49.3" y="173.6">A4</text>
<text x="60.3" y="173.6">Y4</text>
<text x="60.3" y="171.1">Y3</text>
<text x="60.3" y="168.5">Y2</text>
<text x="142.1" y="169.8">GND</text>
<text x="49.3" y="176.1">A5</text>
<text x="49.3" y="178.7">A6</text>
<text x="60.3" y="178.7">Y6</text>
<text x="60.3" y="176.1">Y5</text>
<text x="49.3" y="181.2">A7</text>
<text x="52.1" y="183.8">74HC541</text>
<text x="60.3" y="181.2">Y7</text>
<text x="49.3" y="186.3">G1</text>
<text x="49.3" y="188.8">G2</text>
<text x="56.5" y="189.7" transform="rotate(-90 56.5 189.7)">GND</text>
<text x="41.4" y="193.3">GND</text>
<text x="49.4" y="195.2">GND</text>
</g>
<g font-size="1.8" fill="#848400">
<text x="16.2" y="21.2">CREG[0..14]</text>
<text x="120.2" y="82.2">YVIS</text>
<text x="120.2" y="87.2">XVIS</text>
<text x="268.2" y="92.3">B</text>
<text x="268.2" y="106.3">G</text>
<text x="17.4" y="112.6">HCTR[0..7]</text>
<text x="268.2" y="120.3">R</text>
<text x="17.5" y="158.4">VCTR[0..7]</text>
</g>
<g font-size="1.8">
<text x="37.1" y="25.4">CREG0</text>
<text x="37.1" y="27.9">CREG1</text>
<text x="68.6" y="25.4">VRAM_A0</text>
<text x="68.6" y="27.9">VRAM_A1</text>
<text x="37.1" y="30.5">CREG2</text>
<text x="37.1" y="33">CREG3</text>
<text x="37.1" y="35.6">CREG4</text>
<text x="68.6" y="30.5">VRAM_A2</text>
<text x="68.6" y="33">VRAM_A3</text>
<text x="68.6" y="35.6">VRAM_A4</text>
<text x="152.1" y="35.6">NORM</text>
<text x="37.1" y="38.1">CREG5</text>
<text x="37.1" y="40.6">CREG6</text>
<text x="68.6" y="38.1">VRAM_A5</text>
<text x="68.6" y="40.6">VRAM_A6</text>
<text x="184.1" y="38.1">Z80_ACCESS</text>
<text x="146.1" y="45.7">Z80_ACCESS</text>
<text x="189.7" y="45.7">VRAM_D0</text>
<text x="223.5" y="45.7">D0</text>
<text x="31.7" y="48.3">Z80_ACCESS</text>
<text x="189.7" y="48.3">VRAM_D1</text>
<text x="189.7" y="50.8">VRAM_D2</text>
<text x="189.7" y="53.3">VRAM_D3</text>
<text x="223.5" y="48.3">D1</text>
<text x="223.5" y="50.8">D2</text>
<text x="223.5" y="53.3">D3</text>
<text x="189.7" y="55.9">VRAM_D4</text>
<text x="189.7" y="58.4">VRAM_D5</text>
<text x="223.5" y="55.9">D4</text>
<text x="223.5" y="58.4">D5</text>
<text x="148.3" y="61">VRAM_WR</text>
<text x="189.7" y="61">VRAM_D6</text>
<text x="189.7" y="63.5">VRAM_D7</text>
<text x="223.5" y="61">D6</text>
<text x="223.5" y="63.5">D7</text>
<text x="37.1" y="71.1">CREG7</text>
<text x="68.6" y="71.1">VRAM_A7</text>
<text x="37.1" y="73.7">CREG8</text>
<text x="37.1" y="76.2">CREG9</text>
<text x="68.6" y="73.7">VRAM_A8</text>
<text x="68.6" y="76.2">VRAM_A9</text>
<text x="36.1" y="78.7">CREG10</text>
<text x="36.1" y="81.3">CREG11</text>
<text x="36.1" y="83.8">CREG12</text>
<text x="68.6" y="78.7">VRAM_A10</text>
<text x="68.6" y="81.3">VRAM_A11</text>
<text x="68.6" y="83.8">VRAM_A12</text>
<text x="142.1" y="83.8">XYVIS</text>
<text x="36.1" y="86.4">CREG13</text>
<text x="36.1" y="88.9">CREG14</text>
<text x="68.6" y="86.4">VRAM_A13</text>
<text x="68.6" y="88.9">VRAM_A14</text>
<text x="31.7" y="94">Z80_ACCESS</text>
<text x="189.7" y="99.1">VRAM_D0</text>
<text x="189.7" y="101.6">VRAM_D4</text>
<text x="189.7" y="106.7">VRAM_D1</text>
<text x="189.7" y="109.2">VRAM_D5</text>
<text x="37.3" y="116.8">HCTR1</text>
<text x="37.3" y="119.4">HCTR2</text>
<text x="68.6" y="116.8">VRAM_A0</text>
<text x="68.6" y="119.4">VRAM_A1</text>
<text x="119.4" y="118.1">VRAM_WR</text>
<text x="189.7" y="114.3">VRAM_D2</text>
<text x="189.7" y="116.8">VRAM_D6</text>
<text x="37.3" y="121.9">HCTR3</text>
<text x="37.3" y="124.5">HCTR4</text>
<text x="68.6" y="121.9">VRAM_A2</text>
<text x="68.6" y="124.5">VRAM_A3</text>
<text x="110.5" y="125.7">VRAM_A0</text>
<text x="189.7" y="121.9">VRAM_D3</text>
<text x="189.7" y="124.5">VRAM_D7</text>
<text x="37.3" y="127">HCTR5</text>
<text x="37.3" y="129.5">HCTR6</text>
<text x="68.6" y="127">VRAM_A4</text>
<text x="68.6" y="129.5">VRAM_A5</text>
<text x="110.5" y="128.3">VRAM_A1</text>
<text x="110.5" y="130.8">VRAM_A2</text>
<text x="192.2" y="129.5">HCTR0</text>
<text x="37.3" y="132.1">HCTR7</text>
<text x="68.6" y="132.1">VRAM_A6</text>
<text x="110.5" y="133.3">VRAM_A3</text>
<text x="110.5" y="135.9">VRAM_A4</text>
<text x="192.9" y="132.1">XYVIS</text>
<text x="36.8" y="139.7">NORM</text>
<text x="110.5" y="138.4">VRAM_A5</text>
<text x="110.5" y="141">VRAM_A6</text>
<text x="110.5" y="143.5">VRAM_A7</text>
<text x="173.2" y="143.5">VRAM_D0</text>
<text x="110.5" y="146">VRAM_A8</text>
<text x="110.5" y="148.6">VRAM_A9</text>
<text x="173.2" y="146">VRAM_D1</text>
<text x="173.2" y="148.6">VRAM_D2</text>
<text x="110.5" y="151.1">VRAM_A10</text>
<text x="110.5" y="153.7">VRAM_A11</text>
<text x="173.2" y="151.1">VRAM_D3</text>
<text x="173.2" y="153.7">VRAM_D4</text>
<text x="110.5" y="156.2">VRAM_A12</text>
<text x="110.5" y="158.7">VRAM_A13</text>
<text x="110.5" y="161.3">VRAM_A14</text>
<text x="173.2" y="156.2">VRAM_D5</text>
<text x="173.2" y="158.7">VRAM_D6</text>
<text x="173.2" y="161.3">VRAM_D7</text>
<text x="37.4" y="162.6">VCTR0</text>
<text x="37.4" y="165.1">VCTR1</text>
<text x="37.4" y="167.6">VCTR2</text>
<text x="68.6" y="162.6">VRAM_A7</text>
<text x="68.6" y="165.1">VRAM_A8</text>
<text x="68.6" y="167.6">VRAM_A9</text>
<text x="37.4" y="170.2">VCTR3</text>
<text x="37.4" y="172.7">VCTR4</text>
<text x="68.6" y="170.2">VRAM_A10</text>
<text x="68.6" y="172.7">VRAM_A11</text>
<text x="37.4" y="175.3">VCTR5</text>
<text x="37.4" y="177.8">VCTR6</text>
<text x="68.6" y="175.3">VRAM_A12</text>
<text x="68.6" y="177.8">VRAM_A13</text>
<text x="36.8" y="185.4">NORM</text>
<text x="37.4" y="180.3">VCTR7</text>
<text x="68.6" y="180.3">VRAM_A14</text>
</g>
</svg>
